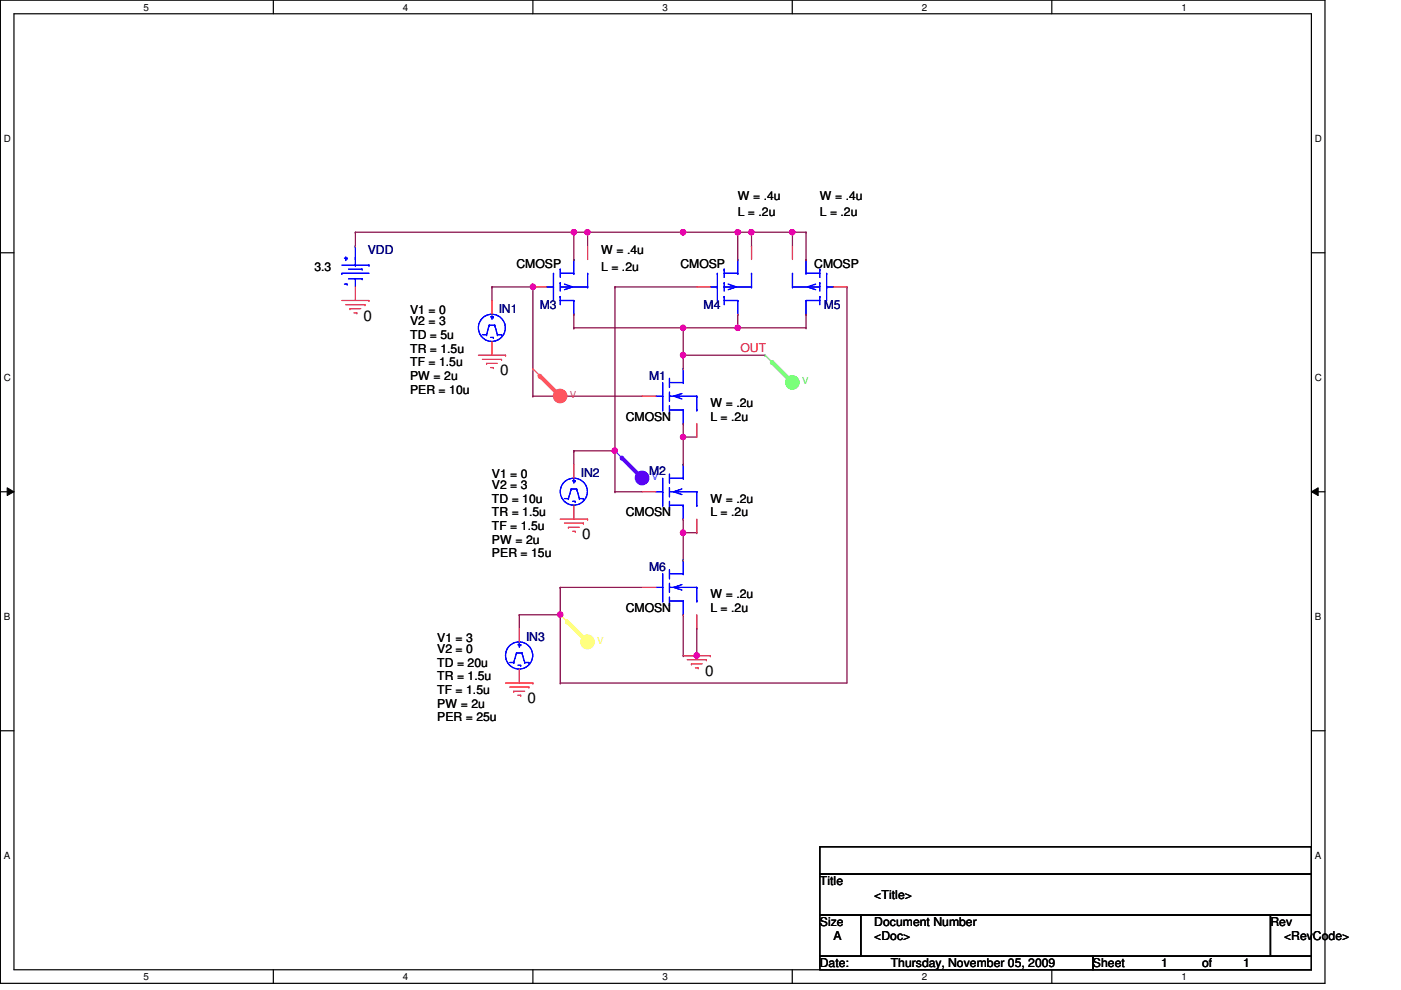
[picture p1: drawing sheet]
<svg xmlns="http://www.w3.org/2000/svg" width="297mm" height="210mm" viewBox="0 0 297 210" stroke-linecap="round" stroke-linejoin="round" font-family="sans-serif">
<path d="M.1 0h280.8v208.5h-280.8zM3 2.9h275v202.7h-275z" fill="none" stroke="#000" stroke-width=".25"/>
<g fill="#fff">
<path d="M30.4 .3h1.2v2.4h-1.2z"/>
<path d="M30.4 205.9h1.2v2.3h-1.2z"/>
</g>
<path d="M58 0v2.9M58 205.6v2.9" fill="none" stroke="#000" stroke-width=".25"/>
<g fill="#fff">
<path d="M85.4 .3h1.2v2.4h-1.2z"/>
<path d="M85.4 205.9h1.2v2.3h-1.2z"/>
</g>
<path d="M113 0v2.9M113 205.6v2.9" fill="none" stroke="#000" stroke-width=".25"/>
<g fill="#fff">
<path d="M140.5 .3h1.1v2.4h-1.1z"/>
<path d="M140.5 205.9h1.1v2.3h-1.1z"/>
</g>
<path d="M168 0v2.9M168 205.6v2.9" fill="none" stroke="#000" stroke-width=".25"/>
<g fill="#fff">
<path d="M195.4 .3h1.2v2.4h-1.2z"/>
<path d="M195.4 205.9h1.2v2.3h-1.2z"/>
</g>
<path d="M223 0v2.9M223 205.6v2.9" fill="none" stroke="#000" stroke-width=".25"/>
<g fill="#fff">
<path d="M250.5 .3h1.1v2.4h-1.1z"/>
<path d="M250.5 205.9h1.1v2.3h-1.1z"/>
<path d="M.8 28.2h1.5v2.4h-1.5z"/>
<path d="M278.8 28.2h1.4v2.4h-1.4z"/>
<path d="M.8 78.9h1.5v2.3h-1.5z"/>
<path d="M278.8 78.9h1.4v2.3h-1.4z"/>
</g>
<path d="M.1 53.6h2.9M278 53.6h2.9" fill="none" stroke="#000" stroke-width=".25"/>
<g fill="#fff">
<path d="M.8 129.6h1.4v2.3h-1.4z"/>
<path d="M278.8 129.6h1.3v2.3h-1.3z"/>
</g>
<path d="M.1 104.3h2.9M278 104.3h2.9" fill="none" stroke="#000" stroke-width=".25"/>
<path d="M1.5 103.4l1.5 .9-1.5 .8zM278 104.3l1.5-.9v1.7z" fill="#000"/>
<path d="M1.5 103.4l1.5 .9-1.5 .8zM278 104.3l1.5-.9v1.7z" fill="none" stroke="#000" stroke-width=".21"/>
<g fill="#fff">
<path d="M.8 180.3h1.4v2.3h-1.4z"/>
<path d="M278.8 180.3h1.3v2.3h-1.3z"/>
</g>
<path d="M.1 154.9h2.9M278 154.9h2.9" fill="none" stroke="#000" stroke-width=".25"/>
<path d="M121.7 69.5h.1M121.7 66.6v2.9M144.9 69.5h.1M144.9 69.5h11.5M156.4 69.5h.1M156.4 66.6v2.9M118.8 124.5h.1M118.8 124.5h17.3" fill="none" stroke="#800040" stroke-width=".25"/>
<circle cx="144.8" cy="69.5" r=".56" fill="#f0f"/>
<circle cx="144.8" cy="69.5" r=".56" fill="none" stroke="#f0f" stroke-width=".25"/>
<path d="M121.7 49.2h.1M121.7 49.2v5.8" fill="none" stroke="#800040" stroke-width=".25"/>
<circle cx="121.7" cy="49.2" r=".56" fill="#f0f"/>
<circle cx="121.7" cy="49.2" r=".56" fill="none" stroke="#f0f" stroke-width=".25"/>
<path d="M159.3 52.2h.1M159.3 49.2v3" fill="none" stroke="#800040" stroke-width=".25"/>
<circle cx="159.3" cy="49.2" r=".56" fill="#f0f"/>
<circle cx="159.3" cy="49.2" r=".56" fill="none" stroke="#f0f" stroke-width=".25"/>
<path d="M156.4 49.2h.1M156.4 49.2v5.8" fill="none" stroke="#800040" stroke-width=".25"/>
<circle cx="156.4" cy="49.2" r=".56" fill="#f0f"/>
<circle cx="156.4" cy="49.2" r=".56" fill="none" stroke="#f0f" stroke-width=".25"/>
<path d="M144.9 49.2h11.5M156.4 49.2h.1" fill="none" stroke="#800040" stroke-width=".25"/>
<circle cx="144.8" cy="49.2" r=".56" fill="#f0f"/>
<circle cx="144.8" cy="49.2" r=".56" fill="none" stroke="#f0f" stroke-width=".25"/>
<path d="M124.6 49.2h.1M124.6 49.2v3M144.9 92.7h.1M144.9 89.8v2.9M144.9 92.7h2.8" fill="none" stroke="#800040" stroke-width=".25"/>
<circle cx="144.8" cy="92.7" r=".56" fill="#f0f"/>
<circle cx="144.8" cy="92.7" r=".56" fill="none" stroke="#f0f" stroke-width=".25"/>
<path d="M130.4 95.6h.1M130.4 95.6v8.7M144.9 98.5h.1M144.9 92.7v5.8M130.4 104.3h.1M130.4 104.3h5.7" fill="none" stroke="#800040" stroke-width=".25"/>
<circle cx="130.3" cy="95.5" r=".56" fill="#f0f"/>
<circle cx="130.3" cy="95.5" r=".56" fill="none" stroke="#f0f" stroke-width=".25"/>
<path d="M130.4 60.8h.1M130.4 60.8h17.3M144.9 112.9h.1M144.9 110.1v2.8" fill="none" stroke="#800040" stroke-width=".25"/>
<circle cx="144.8" cy="112.9" r=".56" fill="#f0f"/>
<circle cx="144.8" cy="112.9" r=".56" fill="none" stroke="#f0f" stroke-width=".25"/>
<path d="M124.6 49.2h20.3M144.9 49.2h.1M144.9 112.9h2.8M147.7 112.9h.1" fill="none" stroke="#800040" stroke-width=".25"/>
<circle cx="124.5" cy="49.2" r=".56" fill="#f0f"/>
<circle cx="124.5" cy="49.2" r=".56" fill="none" stroke="#f0f" stroke-width=".25"/>
<circle cx="144.8" cy="49.2" r=".56" fill="#f0f"/>
<circle cx="144.8" cy="49.2" r=".56" fill="none" stroke="#f0f" stroke-width=".25"/>
<path d="M144.9 75.3h.1M144.9 75.3v2.9" fill="none" stroke="#800040" stroke-width=".25"/>
<circle cx="144.8" cy="75.3" r=".56" fill="#f0f"/>
<circle cx="144.8" cy="75.3" r=".56" fill="none" stroke="#f0f" stroke-width=".25"/>
<path d="M121.7 49.2h2.9M124.6 49.2h.1M113 60.8h.1M113 60.8v23.2M121.7 69.5h.1M121.7 69.5h23.2M113 84h.1M113 84h23.1" fill="none" stroke="#800040" stroke-width=".25"/>
<circle cx="113" cy="60.8" r=".56" fill="#f0f"/>
<circle cx="113" cy="60.8" r=".56" fill="none" stroke="#f0f" stroke-width=".25"/>
<path d="M159.3 49.2h.1M159.3 49.2h11.6M168 49.2h.1M168 49.2v3M170.9 49.2h.1M170.9 49.2v5.8M144.9 69.5h.1M144.9 69.5v5.8" fill="none" stroke="#800040" stroke-width=".25"/>
<circle cx="168" cy="49.2" r=".56" fill="#f0f"/>
<circle cx="168" cy="49.2" r=".56" fill="none" stroke="#f0f" stroke-width=".25"/>
<path d="M156.4 69.5h.1M156.4 69.5h14.5M170.9 69.5h.1M170.9 66.6v2.9" fill="none" stroke="#800040" stroke-width=".25"/>
<circle cx="156.4" cy="69.5" r=".56" fill="#f0f"/>
<circle cx="156.4" cy="69.5" r=".56" fill="none" stroke="#f0f" stroke-width=".25"/>
<path d="M144.9 112.9h.1M144.9 112.9v5.8M147.7 133.2h.1M147.7 133.2v5.8" fill="none" stroke="#800040" stroke-width=".25"/>
<circle cx="147.7" cy="139" r=".56" fill="#f0f"/>
<circle cx="147.7" cy="139" r=".56" fill="none" stroke="#f0f" stroke-width=".25"/>
<path d="M118.8 130.3h.1M118.8 130.3v14.5M144.9 139h.1M144.9 130.3v8.7M144.9 139h2.8M147.7 139h.1" fill="none" stroke="#800040" stroke-width=".25"/>
<circle cx="118.8" cy="130.3" r=".56" fill="#f0f"/>
<circle cx="118.8" cy="130.3" r=".56" fill="none" stroke="#f0f" stroke-width=".25"/>
<g fill="none" stroke="#800040" stroke-width=".25">
<path d="M75.3 49.2h.1M75.3 49.2h46.4M75.3 49.2v3M156.4 49.2h2.9M159.3 49.2h.1M104.3 60.8h.1M104.3 60.8v2.9M104.3 60.8h8.7M130.4 60.8h.1M130.4 60.8v34.8h-8.7M144.9 75.3h17.3M162.2 75.3h.1"/>
<path d="M179.6 60.8h.1M179.6 60.8v84h-60.8M121.7 95.6h.1M121.7 95.6v2.9M110.1 130.3h.1M110.1 130.3v2.9M118.8 124.5h.1M118.8 124.5v5.8h-8.7M118.8 144.8h.1"/>
</g>
<g fill="none" stroke="#f00" stroke-width=".25">
<path d="M72.5 63.7h5.7M73.3 64.6h4.1M74.2 65.4h.1M74.2 65.4h2.3M75.1 66.3h.5M75.6 66.3h.1M77.4 64.6h.1M78.2 63.7h.1M101.4 75.3h5.8M102.3 76.2h4M103.2 77h.1M103.2 77h2.2"/>
<path d="M104 77.9h.6M104.6 77.9h.1M106.3 76.2h.1M107.2 75.3h.1M118.8 110.1h5.8M119.7 110.9h4M120.5 111.8h.1M120.5 111.8h2.3M121.4 112.6h.6M122 112.6h.1M123.7 110.9h.1M124.6 110.1h.1"/>
<path d="M144.9 139h5.7M145.7 139.9h4.1M149.8 139.9h.1M150.6 139h.1M107.2 144.8h5.8M108.1 145.7h4M108.9 146.6h.1M108.9 146.6h2.3M109.8 147.4h.6M110.4 147.4h.1M112.1 145.7h.1M113 144.8h.1"/>
<path d="M146.6 140.8h.1M146.6 140.8h2.3M147.4 141.6h.6M148 141.6h.1"/>
</g>
<path d="M173.8 179.5h104.2v5.8h-104.2zM173.8 185.3h104.2v8.7h-104.2zM173.8 194h8.7v8.7h-8.7zM182.5 194h86.9v8.7h-86.9zM269.4 194h8.6v8.7h-8.6zM173.8 202.7h57.9v2.9h-57.9zM231.7 202.7h46.3v2.9h-46.3z" fill="none" stroke="#000" stroke-width=".25"/>
<circle cx="168" cy="81.1" r="1.43" fill="#5f5"/>
<g fill="none" stroke="#5f5" stroke-width=".25">
<path d="M162.2 75.3h.1M162.2 75.3l5.8 5.8"/>
<circle cx="168" cy="81.1" r="1.43"/>
</g>
<path d="M163.7 76.8l4.3 4.3" fill="none" stroke="#5f5" stroke-width=".85"/>
<circle cx="163.7" cy="76.8" r=".42" fill="#5f5"/>
<circle cx="118.8" cy="84" r="1.43" fill="#f55"/>
<g fill="none" stroke="#f55" stroke-width=".25">
<path d="M113 78.2h.1M113 78.2l5.8 5.8"/>
<circle cx="118.8" cy="84" r="1.43"/>
</g>
<path d="M114.4 79.7l4.4 4.3" fill="none" stroke="#f55" stroke-width=".85"/>
<circle cx="114.4" cy="79.7" r=".42" fill="#f55"/>
<circle cx="136.1" cy="101.3" r="1.44" fill="#50f"/>
<g fill="none" stroke="#50f" stroke-width=".25">
<path d="M130.4 95.6h.1M130.4 95.6l5.7 5.8"/>
<circle cx="136.1" cy="101.3" r="1.44"/>
</g>
<path d="M131.8 97l4.3 4.4" fill="none" stroke="#50f" stroke-width=".85"/>
<circle cx="131.8" cy="97" r=".42" fill="#50f"/>
<circle cx="124.5" cy="136.1" r="1.43" fill="#ff5"/>
<g fill="none" stroke="#ff5" stroke-width=".25">
<path d="M118.8 130.3h.1M118.8 130.3l5.8 5.8"/>
<circle cx="124.5" cy="136.1" r="1.43"/>
</g>
<path d="M120.2 131.8l4.4 4.3" fill="none" stroke="#ff5" stroke-width=".85"/>
<circle cx="120.2" cy="131.8" r=".42" fill="#ff5"/>
<g fill="none" stroke="#00f" stroke-width=".25">
<path d="M72.5 58h.1M72.5 58h5.7M72.5 56.2h5.7M73 54.7h.6M73.3 55h.1M73.3 54.5v.5M73.6 54.7h.1M73.9 57.1h2.9M73.9 59.1h2.9M75.3 56.2h.1M75.3 59.1h.1M75.3 52.2h.1"/>
<path d="M75.3 52.2v4M75.3 59.1v1.7M76.8 57.1h.1M76.8 59.1h.1M78.2 56.2h.1M117.3 58h.1M117.3 58v5.7M118.8 59.9h.1M118.8 57.1h.1M118.8 58h2.9M118.8 57.1v1.7M118.8 59.9v1.8"/>
<path d="M121.7 58h.1M121.7 55h.1M121.7 55v3M124.6 58h.1M124.6 58v2.8M152.1 58h.1M152.1 58v5.7M153.5 59.9h.1M153.5 57.1h.1M153.5 58h2.9M153.5 57.1v1.7M153.5 59.9v1.8"/>
<path d="M156.4 58h.1M156.4 55h.1M156.4 55v3M159.3 58h.1M159.3 58v2.8M168 58h.1M168 58v2.8M170.9 58h.1M170.9 55h.1M170.9 58h2.9M170.9 55v3M173.8 59.9h.1"/>
<path d="M173.8 57.1h.1M173.8 57.1v1.7M173.8 59.9v1.8M175.3 58h.1M175.3 58v5.7M73 60.2h.6M73.6 60.2h.1M102.3 71h.9M103.2 71h.1M103.7 69h.1M103.7 69l-.5 2M103.7 69h1.2"/>
<path d="M104 71.5h.6M104 67.2h.6M104.3 67.5h.1M104.3 66.9v.6M104.6 71.5h.1M104.6 67.2h.1M104.9 69h.1M104.9 69l.5 2M105.4 71h.1M105.4 71h.9M106.3 71h.1M115.9 60.8h1.4"/>
<path d="M117.3 60.8h.1M118.8 62.9h.1M118.8 63.7h2.9M118.8 60.8h5.8M118.8 62.9v1.7M119.7 60.2l1.7 .6-1.7 .6M121.7 63.7h.1M121.7 66.6h.1M121.7 63.7v2.9M124.6 60.8h.1M144.9 78.2h.1M144.9 78.2v2.9"/>
<path d="M150.6 60.8h1.5M152.1 60.8h.1M153.5 62.9h.1M153.5 63.7h2.9M153.5 60.8h5.8M153.5 62.9v1.7M154.4 60.2l1.7 .6-1.7 .6M156.4 63.7h.1M156.4 66.6h.1M156.4 63.7v2.9M159.3 60.8h.1M168 60.8h.1"/>
<path d="M168 60.8h5.8M170.9 63.7h.1M170.9 66.6h.1M170.9 63.7h2.9M170.9 63.7v2.9M172.9 60.2l-1.7 .6 1.7 .6M173.8 62.9h.1M173.8 62.9v1.7M175.3 60.8h.1M175.3 60.8h1.4M139.1 84h1.4M140.5 86.9h.1"/>
<path d="M140.5 84h.1M140.5 81.1v5.8M141.9 82h.1M141.9 84.9h.1M141.9 87.8h.1M141.9 80.2v1.8M141.9 83.1v1.8M141.9 86v1.8M141.9 86.9h3M141.9 81.1h3M141.9 84h5.8M144.6 83.4l-1.8 .6 1.8 .6"/>
<path d="M144.9 98.5h.1M144.9 86.9h.1M144.9 81.1h.1M144.9 89.8h.1M144.9 86.9v2.9M144.9 98.5v2.9M147.7 86.9h.1M147.7 84h.1M147.7 84v2.9M119.7 105.7h.8M120.5 105.7h.1M121.1 103.7h.1"/>
<path d="M121.1 103.7l-.6 2M121.1 103.7h1.2M121.4 106.3h.6M121.4 101.9h.6M121.7 102.2h.1M121.7 101.6v.6M122 106.3h.1M122 101.9h.1M122.3 103.7h.1M122.3 103.7l.5 2M122.8 105.7h.1M122.8 105.7h.9"/>
<path d="M123.7 105.7h.1M139.1 104.3h1.4M140.5 107.1h.1M140.5 104.3h.1M140.5 101.4v5.7M141.9 102.2h.1M141.9 105.2h.1M141.9 108h.1M141.9 100.5v1.7M141.9 103.4v1.8M141.9 106.3v1.7M141.9 107.1h3"/>
<path d="M141.9 101.4h3M141.9 104.3h5.8M144.6 103.7l-1.8 .6 1.8 .6M144.9 118.7h.1M144.9 107.1h.1M144.9 101.4h.1M144.9 110.1h.1M144.9 107.1v3M144.9 118.7v2.9M147.7 107.1h.1M147.7 104.3h.1M147.7 104.3v2.8"/>
<path d="M109.5 138.4h.1M109.5 138.4l-.6 2.1M109.5 138.4h1.2M109.8 136.7h.6M110.1 137h.1M110.1 136.4v.6M110.4 136.7h.1M110.7 138.4h.1M110.7 138.4l.5 2.1M139.1 124.5h1.4M140.5 127.4h.1M140.5 124.5h.1"/>
<path d="M140.5 121.6v5.8M141.9 122.5h.1M141.9 125.4h.1M141.9 128.3h.1M141.9 127.4h3M141.9 121.6h3M141.9 124.5h5.8M141.9 120.8v1.7M141.9 123.7v1.7M141.9 126.6v1.7M144.6 124l-1.8 .5 1.8 .6M144.9 127.4h.1"/>
<path d="M144.9 121.6h.1M144.9 130.3h.1M144.9 127.4v2.9M147.7 127.4h.1M147.7 124.5h.1M147.7 124.5v2.9M108.1 140.5h.8M108.9 140.5h.1M109.8 141.1h.6M110.4 141.1h.1M111.2 140.5h.1M111.2 140.5h.9"/>
<path d="M112.1 140.5h.1"/>
<circle cx="104.3" cy="69.5" r="2.87"/>
<circle cx="121.7" cy="104.2" r="2.87"/>
<circle cx="110.1" cy="139" r="2.88"/>
</g>
<g fill="none" stroke="#f00" stroke-width=".25">
<path d="M75.3 52.2h.1M121.7 55h.1M124.6 52.2v2.8M156.4 55h.1M159.3 52.2v2.8M168 52.2v2.8M170.9 55h.1M75.3 60.8v2.9M104.3 63.7v2.9M104.3 72.4v2.9M113 60.8h2.9M121.7 66.6h.1"/>
<path d="M144.9 78.2h.1M147.7 60.8h2.9M156.4 66.6h.1M170.9 66.6h.1M176.7 60.8h2.9M121.7 98.5v2.9M136.1 84h3M144.9 98.5h.1M144.9 89.8h.1M147.7 89.8v2.9M121.7 107.1v3M136.1 104.3h3"/>
<path d="M144.9 118.7h.1M144.9 110.1h.1M147.7 110.1v2.8M110.1 133.2v2.9M136.1 124.5h3M144.9 130.3h.1M147.7 130.3v2.9M110.1 141.9v2.9"/>
</g>
<circle cx="144.8" cy="69.5" r=".56" fill="#f0f"/>
<circle cx="144.8" cy="69.5" r=".56" fill="none" stroke="#f0f" stroke-width=".25"/>
<circle cx="121.7" cy="49.2" r=".56" fill="#f0f"/>
<circle cx="121.7" cy="49.2" r=".56" fill="none" stroke="#f0f" stroke-width=".25"/>
<circle cx="159.3" cy="49.2" r=".56" fill="#f0f"/>
<circle cx="159.3" cy="49.2" r=".56" fill="none" stroke="#f0f" stroke-width=".25"/>
<circle cx="156.4" cy="49.2" r=".56" fill="#f0f"/>
<circle cx="156.4" cy="49.2" r=".56" fill="none" stroke="#f0f" stroke-width=".25"/>
<circle cx="144.8" cy="49.2" r=".56" fill="#f0f"/>
<circle cx="144.8" cy="49.2" r=".56" fill="none" stroke="#f0f" stroke-width=".25"/>
<circle cx="144.8" cy="92.7" r=".56" fill="#f0f"/>
<circle cx="144.8" cy="92.7" r=".56" fill="none" stroke="#f0f" stroke-width=".25"/>
<circle cx="130.3" cy="95.5" r=".56" fill="#f0f"/>
<circle cx="130.3" cy="95.5" r=".56" fill="none" stroke="#f0f" stroke-width=".25"/>
<circle cx="144.8" cy="112.9" r=".56" fill="#f0f"/>
<circle cx="144.8" cy="112.9" r=".56" fill="none" stroke="#f0f" stroke-width=".25"/>
<circle cx="124.5" cy="49.2" r=".56" fill="#f0f"/>
<circle cx="124.5" cy="49.2" r=".56" fill="none" stroke="#f0f" stroke-width=".25"/>
<circle cx="144.8" cy="49.2" r=".56" fill="#f0f"/>
<circle cx="144.8" cy="49.2" r=".56" fill="none" stroke="#f0f" stroke-width=".25"/>
<circle cx="144.8" cy="75.3" r=".56" fill="#f0f"/>
<circle cx="144.8" cy="75.3" r=".56" fill="none" stroke="#f0f" stroke-width=".25"/>
<circle cx="113" cy="60.8" r=".56" fill="#f0f"/>
<circle cx="113" cy="60.8" r=".56" fill="none" stroke="#f0f" stroke-width=".25"/>
<circle cx="168" cy="49.2" r=".56" fill="#f0f"/>
<circle cx="168" cy="49.2" r=".56" fill="none" stroke="#f0f" stroke-width=".25"/>
<circle cx="156.4" cy="69.5" r=".56" fill="#f0f"/>
<circle cx="156.4" cy="69.5" r=".56" fill="none" stroke="#f0f" stroke-width=".25"/>
<circle cx="147.7" cy="139" r=".56" fill="#f0f"/>
<circle cx="147.7" cy="139" r=".56" fill="none" stroke="#f0f" stroke-width=".25"/>
<circle cx="118.8" cy="130.3" r=".56" fill="#f0f"/>
<circle cx="118.8" cy="130.3" r=".56" fill="none" stroke="#f0f" stroke-width=".25"/>
<g font-size="3.2">
<text x="77.1" y="68">0</text>
<text x="106" y="79.6">0</text>
<text x="123.4" y="114.3">0</text>
<text x="149.5" y="143.3">0</text>
<text x="111.8" y="149.1">0</text>
</g>
<g font-size="2.6">
<text x="156.4" y="42.3">W = .4u</text>
<text x="156.4" y="45.8">L = .2u</text>
<text x="173.8" y="42.3">W = .4u</text>
<text x="173.8" y="45.8">L = .2u</text>
<text x="127.5" y="53.9">W = .4u</text>
<text x="66.7" y="57.4">3.3</text>
<text x="109.5" y="56.8">CMOSP</text>
<text x="127.5" y="57.4">L = .2u</text>
<text x="144.3" y="56.8">CMOSP</text>
<text x="172.6" y="56.8">CMOSP</text>
<text x="86.9" y="71.8">TD = 5u</text>
<text x="86.9" y="66.6">V1 = 0</text>
<text x="86.9" y="69">V2 = 3</text>
<text x="86.9" y="77.6">TF = 1.5u</text>
<text x="86.9" y="74.8">TR = 1.5u</text>
<text x="86.9" y="80.5">PW = 2u</text>
<text x="86.9" y="83.4">PER = 10u</text>
<text x="132.7" y="89.2">CMOSN</text>
<text x="150.6" y="89.2">L = .2u</text>
<text x="150.6" y="86.3">W = .2u</text>
<text x="104.3" y="101.4">V1 = 0</text>
<text x="104.3" y="106.6">TD = 10u</text>
<text x="104.3" y="103.7">V2 = 3</text>
<text x="150.6" y="106.6">W = .2u</text>
<text x="104.3" y="112.4">TF = 1.5u</text>
<text x="104.3" y="109.5">TR = 1.5u</text>
<text x="132.7" y="109.5">CMOSN</text>
<text x="150.6" y="109.5">L = .2u</text>
<text x="104.3" y="115.3">PW = 2u</text>
<text x="104.3" y="118.2">PER = 15u</text>
<text x="132.7" y="129.8">CMOSN</text>
<text x="150.6" y="129.8">L = .2u</text>
<text x="150.6" y="126.9">W = .2u</text>
<text x="92.7" y="136.1">V1 = 3</text>
<text x="92.7" y="141.4">TD = 20u</text>
<text x="92.7" y="138.4">V2 = 0</text>
<text x="92.7" y="147.2">TF = 1.5u</text>
<text x="92.7" y="144.2">TR = 1.5u</text>
<text x="92.7" y="150">PW = 2u</text>
<text x="92.7" y="152.9">PER = 25u</text>
<text x="173.8" y="187.7">Title</text>
<text x="185.4" y="190.6">&lt;Title&gt;</text>
<text x="173.8" y="196.3">Size</text>
<text x="185.4" y="196.3">Document Number</text>
<text x="269.4" y="196.3">Rev</text>
<text x="176.7" y="199.3">A</text>
<text x="185.4" y="199.3">&lt;Doc&gt;</text>
<text x="272.2" y="199.3">&lt;RevCode&gt;</text>
<text x="173.8" y="205.1">Date:</text>
<text x="188.8" y="205.1">Thursday, November 05, 2009</text>
<text x="231.7" y="205.1">Sheet</text>
<text x="246.2" y="205.1">1</text>
<text x="254.9" y="205.1">of</text>
<text x="263.6" y="205.1">1</text>
</g>
<g font-size="2.6" fill="#000080">
<text x="78" y="53.9">VDD</text>
<text x="114.4" y="65.5">M3</text>
<text x="149.2" y="65.5">M4</text>
<text x="174.7" y="65.5">M5</text>
<text x="105.7" y="66.3">IN1</text>
<text x="137.6" y="80.5">M1</text>
<text x="123.1" y="101.1">IN2</text>
<text x="137.6" y="100.8">M2</text>
<text x="137.6" y="121.1">M6</text>
<text x="111.5" y="135.8">IN3</text>
</g>
<text font-size="2.6" fill="#f00" x="157" y="74.7">OUT</text>
<g font-size="2.1">
<text x="30.4" y="2.2">5</text>
<text x="85.4" y="2.2">4</text>
<text x="140.5" y="2.2">3</text>
<text x="195.4" y="2.2">2</text>
<text x="250.5" y="2.2">1</text>
<text x=".8" y="30.1">D</text>
<text x="278.8" y="30.1">D</text>
<text x=".8" y="80.8">C</text>
<text x="278.8" y="80.8">C</text>
<text x=".8" y="131.5">B</text>
<text x="278.8" y="131.5">B</text>
<text x=".8" y="182.2">A</text>
<text x="278.8" y="182.2">A</text>
<text x="30.4" y="207.8">5</text>
<text x="85.4" y="207.8">4</text>
<text x="140.5" y="207.8">3</text>
<text x="195.4" y="207.8">2</text>
<text x="250.5" y="207.8">1</text>
</g>
<text font-size="2" fill="#5f5" x="170" y="81.5">V</text>
<text font-size="2" fill="#f55" x="120.8" y="84.4">V</text>
<text font-size="2" fill="#50f" x="138.2" y="101.7">V</text>
<text font-size="2" fill="#ff5" x="126.6" y="136.5">V</text>
</svg>
